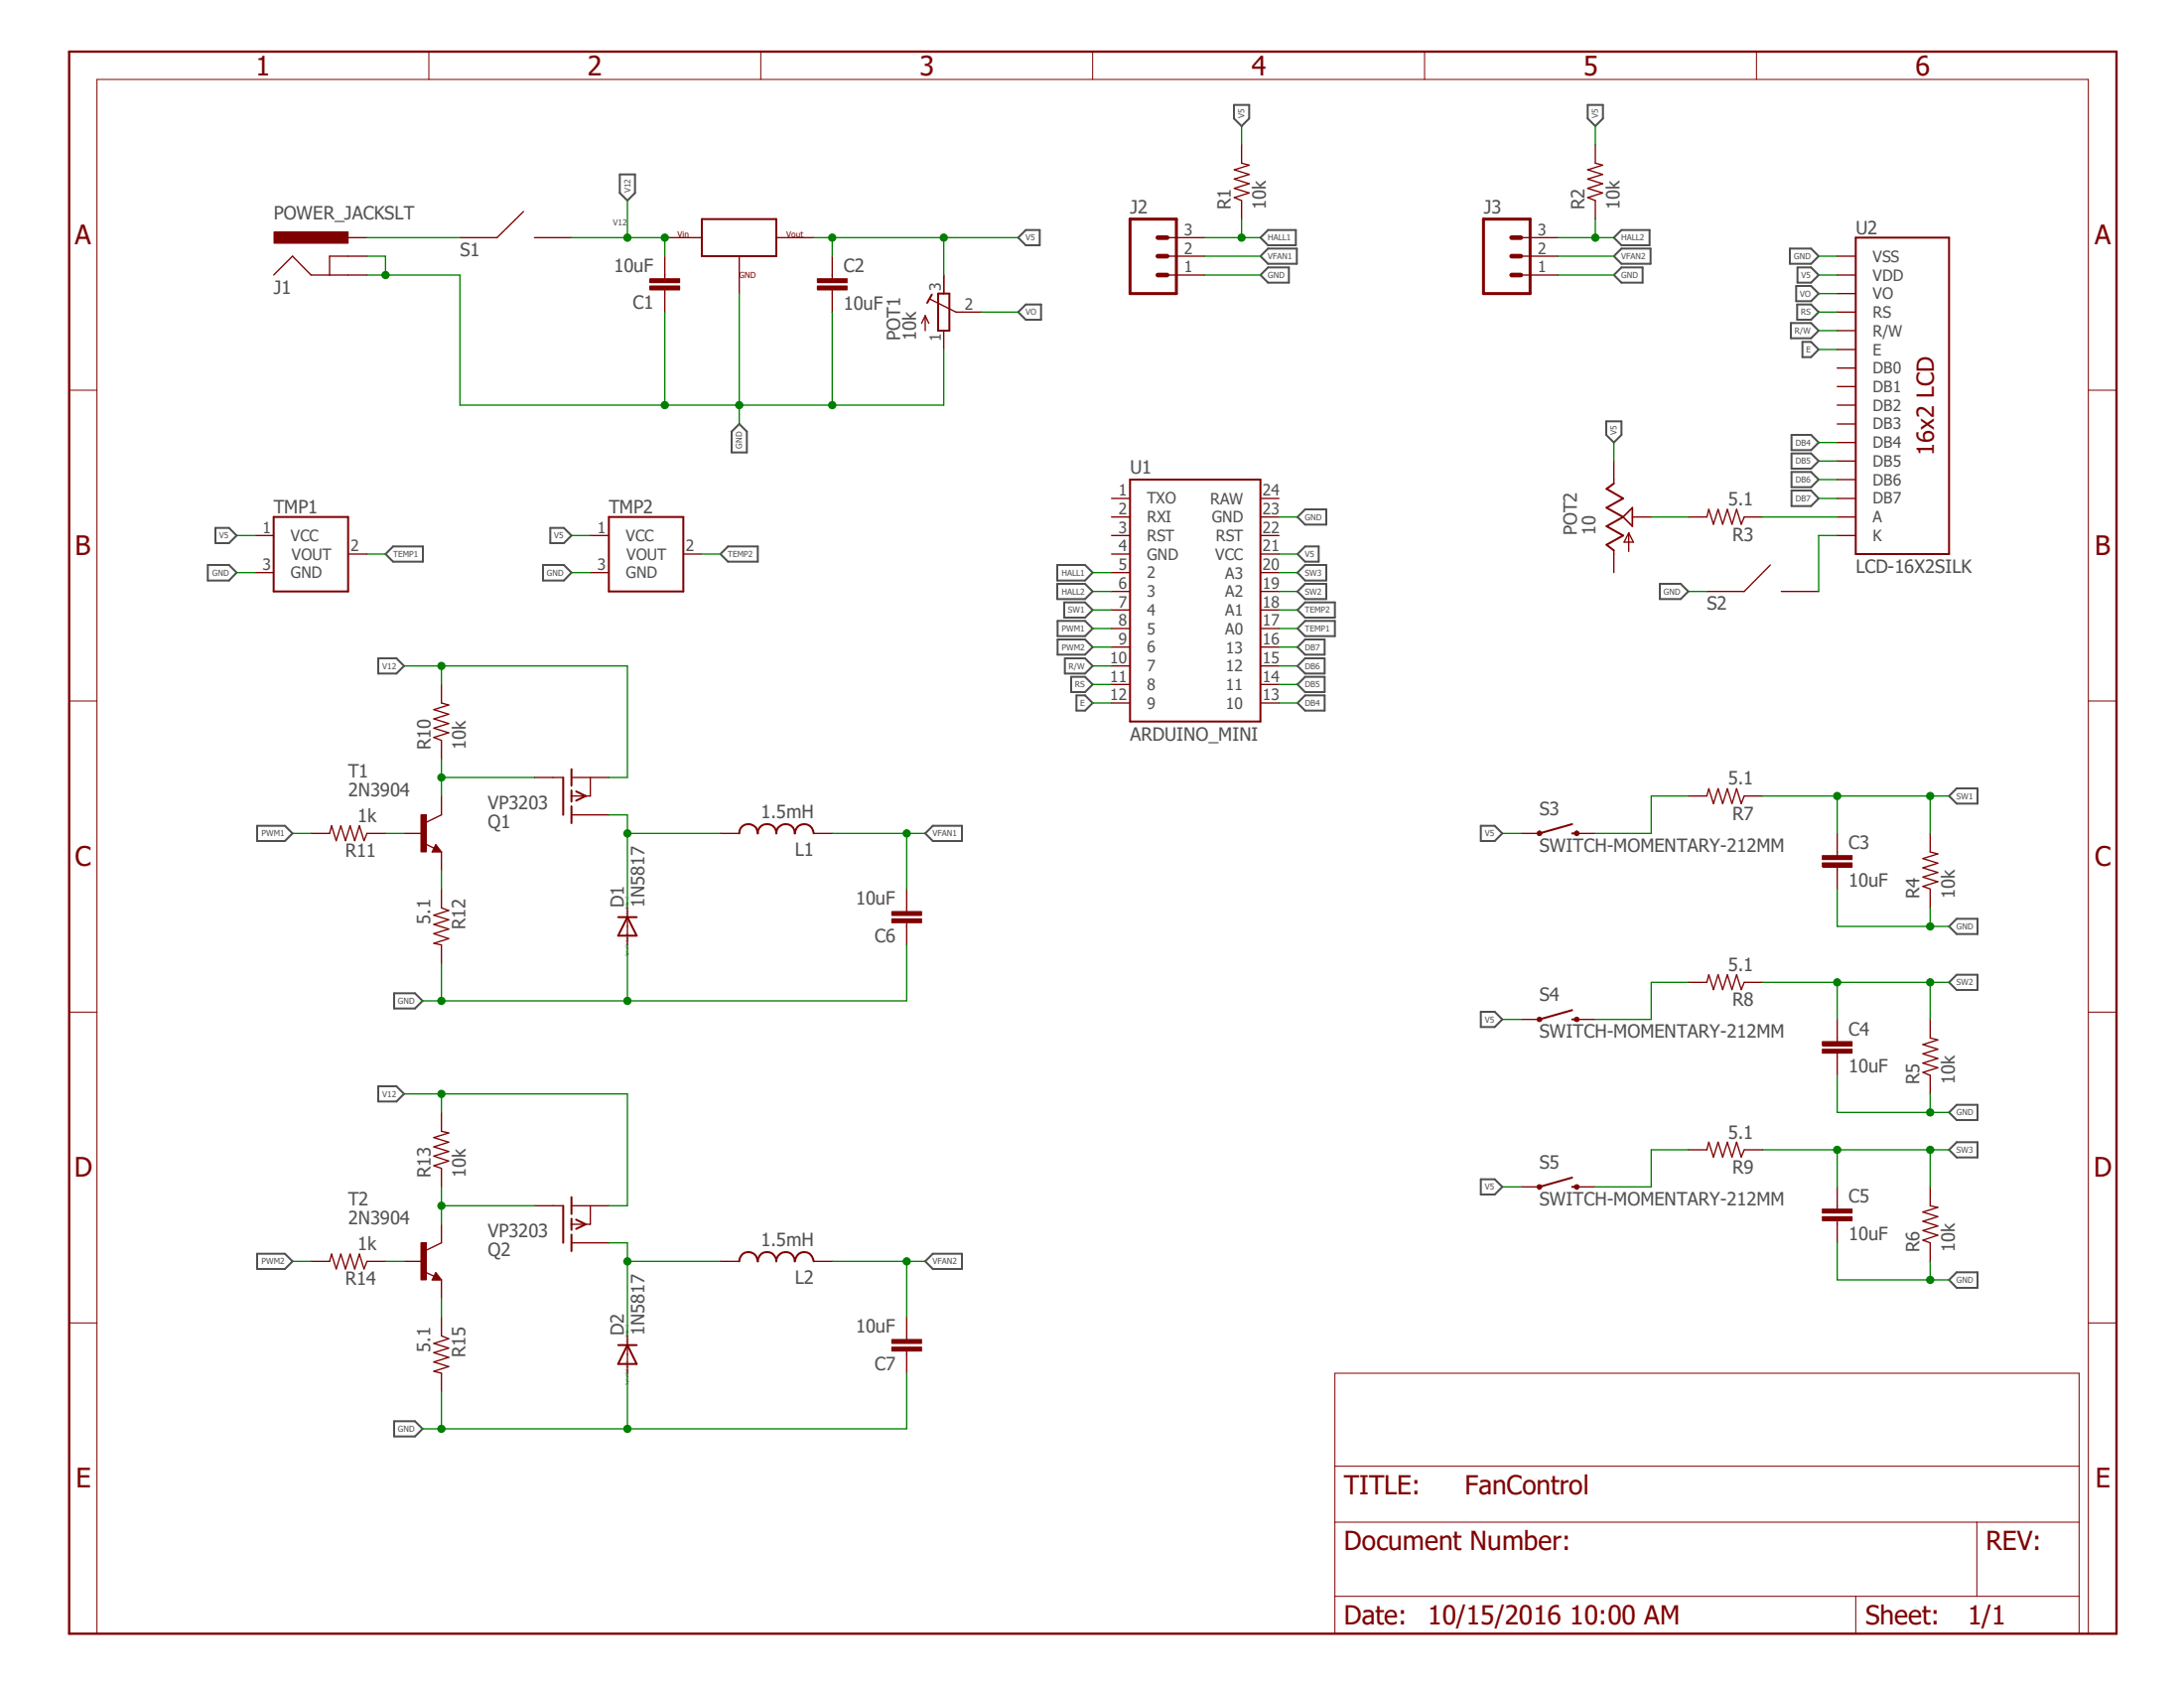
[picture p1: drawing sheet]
<svg xmlns="http://www.w3.org/2000/svg" width="279mm" height="216mm" viewBox="0 0 279 216" stroke-linecap="round" stroke-linejoin="round" font-family="sans-serif">
<path d="M8.3 6.3l262.8 203.2M271.1 6.3l-262.8 203.2" fill="none" stroke="#fff" stroke-width=".13"/>
<g fill="none" stroke="#505050" stroke-width=".25">
<path d="M157.9 13.4h1.9v1.8l-1 .9-.9-.9zM203.1 13.4h2v1.8l-1 .9-1-.9zM79.3 22.3h1.9v2.4l-.9 1-1-1zM131.2 29.4h1.8v2h-1.8l-.9-1zM131.2 38.9h2v2h-2l-.9-1zM161.2 32.8l1-1h3.7v1.9h-3.7zM162.2 34.2h2.7v2h-2.7l-1-1zM162.2 29.4h3.6v2h-3.6l-1-1zM207.4 34.2h2.7v2h-2.7l-.9-1zM207.4 31.8h3.8v1.9h-3.8l-.9-.9zM207.4 29.4h3.6v2h-3.6l-.9-1zM229 31.8h2.7l1 1-1 .9h-2.7z"/>
<path d="M229.8 36.6h1.9l1 .9-1 1h-1.9zM229.9 38.9h1.8l1 1-1 1h-1.8zM230 34.2h1.7l1 1-1 1h-1.7zM94.6 54.2l.9 1v2.7h-1.9v-2.7zM205.5 53.9h1.9v1.7l-.9 1-1-1zM229.1 41.3h2.6l1 1-1 1h-2.6zM229.2 58h2.5l1 1-1 .9h-2.5zM229.2 55.6h2.5l1 1-1 1h-2.5zM230.6 43.7h1.1l1 1-1 1h-1.1zM26.6 72.3h2.7l1 .9-1 1.1h-2.7zM27.6 67.5h1.7l1 1-1 1h-1.7zM49.3 70.9l1-1h3.8v1.9h-3.8z"/>
<path d="M69.5 72.3h2.6l1 .9-1 1.1h-2.6zM70.4 67.5h1.7l1 1-1 1h-1.7zM93.1 69.9h3.8v1.9h-3.8l-.9-.9zM135.3 74.7h3.5l1 .9-1 1h-3.5zM135.3 72.3h3.5l1 .9-1 1.1h-3.5zM135.3 79.4h3.5l1 1-1 1h-3.5zM136.1 77h2.7l1 1-1 1h-2.7zM166 66.1l1-.9h2.7v1.9h-2.7zM166 73.2l1-.9h2.7v2h-2.7zM166 70.9l1-1h1.7v1.9h-1.7zM166 78l1-1h3.8v2h-3.8zM167 74.7h2.7v1.9h-2.7l-1-1z"/>
<path d="M212.3 74.7h2.7l1 .9-1 1h-2.7zM229.2 62.7h2.5l1 1.1-1 .9h-2.5zM229.2 60.4h2.5l1 .9-1 1h-2.5zM48.4 84.2h2.3l1 1-1 .9h-2.3zM135.3 81.8h3.5l1 1-1 .9h-3.5zM136.2 84.2h2.6l1 1-1 .9h-2.6zM137 86.6h1.8l1 .9-1 1h-1.8zM137.7 88.9h1.1l1 1-1 1h-1.1zM166 82.8l1-1h2.5v1.9h-2.5zM166 87.5l1-.9h2.5v1.9h-2.5zM166 89.9l1-1h2.5v2h-2.5zM166 80.4l1-1h3.8v2h-3.8z"/>
<path d="M167 84.2h2.5v1.9h-2.5l-1-.9zM32.9 105.6h3.5l1 1-1 1h-3.5zM118.4 106.6l.9-1h3.8v2h-3.8zM189.4 105.6h1.8l1 1-1 1h-1.8zM249.3 101.8l1-1h2.7v2h-2.7zM249.3 118.5l1-1h2.7v2h-2.7zM48.4 138.9h2.3l1 1-1 1h-2.3zM50.4 127h2.7l1 1-1 1h-2.7zM189.4 129.4h1.8l1 1-1 1h-1.8zM249.3 125.6l1-.9h2.7v1.9h-2.7zM189.4 150.8h1.8l1 1-1 1h-1.8zM249.3 142.3l1-1h2.7v2h-2.7z"/>
<path d="M250.3 146.1h2.7v1.9h-2.7l-1-.9zM32.9 160.4h3.5l1 .9-1 1h-3.5zM118.4 161.3l.9-.9h3.8v1.9h-3.8zM249.3 163.7l1-1h2.7v2h-2.7zM50.4 181.8h2.7l1 1-1 .9h-2.7z"/>
</g>
<path d="M8.8 6.6h262v202.4h-262z" fill="none" stroke="#800000" stroke-width=".3"/>
<g fill="none" stroke="#800000" stroke-width=".13">
<path d="M54.9 6.6v3.6M97.3 6.6v3.6M139.8 6.6v3.6M182.2 6.6v3.6M224.7 6.6v3.6M8.8 49.9h3.6M267.2 49.9h3.6M8.8 89.7h3.6M267.2 89.7h3.6M8.8 129.5h3.6M267.2 129.5h3.6M8.8 169.2h3.6"/>
<path d="M170.8 175.6h95.2v33.4h-95.2zM267.2 169.2h3.6M170.8 194.7h95.2M170.8 187.5h95.2M252.9 194.7v9.5M12.4 209v-198.8h254.8v198.8M170.8 204.2h95.2M237.4 204.2v4.8"/>
</g>
<path d="M237.4 30.4h11.9v40.5h-11.9zM144.6 61.3h16.6v31h-16.6z" fill="none" stroke="#800000" stroke-width=".25"/>
<g fill="none" stroke="#800000" stroke-width=".17">
<path d="M35 35.2l2.4-2.4 2.4 2.4h4.7M44.5 32.8h-2.3v2.4M235 39.9h2.4M235 35.2h2.4M235 37.5h2.4M235 32.8h2.4M235 47.1h2.4M235 49.4h2.4M235 51.8h2.4M235 54.2h2.4M235 56.6h2.4M235 59h2.4"/>
<path d="M235 44.7h2.4M235 42.3h2.4M142.2 73.2h2.4M142.2 75.6h2.4M142.2 78h2.4M142.2 70.9h2.4M142.2 66.1h2.4M142.2 63.8h2.4M142.2 68.5h2.4M161.2 73.2h2.4M161.2 75.6h2.4M161.2 78h2.4"/>
<path d="M161.2 70.9h2.4M161.2 66.1h2.4M161.2 63.8h2.4M161.2 68.5h2.4M235 66.1h2.4M235 63.8h2.4M235 68.5h2.4M235 61.3h2.4M142.2 80.4h2.4M142.2 82.8h2.4M142.2 85.2h2.4M142.2 87.5h2.4"/>
<path d="M142.2 89.9h2.4M161.2 80.4h2.4M161.2 82.8h2.4M161.2 85.2h2.4M161.2 87.5h2.4M161.2 89.9h2.4"/>
</g>
<path d="M35.1 29.7h9.4v1.4h-9.4z" fill-rule="evenodd" fill="#800000"/>
<path d="M35.1 29.7h9.4v1.4h-9.4z" fill="none" stroke="#800000" stroke-width=".13"/>
<g fill="none" stroke="#800000" stroke-width=".17">
<path d="M158.8 18.5v2.4l1 .2-1.9 .6 1.9 .6-1.9 .6 1.9 .6-1.9 .6 1.9 .6-1.9 .6 .9 .4v2.3M204.1 18.5v2.4l.9 .2-1.9 .6 1.9 .6-1.9 .6 1.9 .6-1.9 .6 1.9 .6-1.9 .6 1 .4v2.3M44.5 32.8h2.4M44.5 35.2h2.4M44.5 30.4h2.4M85 35.2v.4M85 37.1v.4M149.3 32.8h4.8M149.3 35.2h4.8M149.3 30.4h4.8M194.6 32.8h4.7M194.6 35.2h4.7"/>
<path d="M194.6 30.4h4.7"/>
</g>
<path d="M144.6 28h5.9v9.5h-5.9zM189.8 28h5.9v9.5h-5.9z" fill="none" stroke="#800000" stroke-width=".38"/>
<path d="M148.1 30.4h1.2M148.1 32.8h1.2M148.1 35.2h1.2M193.4 30.4h1.2M193.4 32.8h1.2M193.4 35.2h1.2" fill="none" stroke="#800000" stroke-width=".59"/>
<path d="M83.1 35.6h3.9v.6h-3.9z" fill-rule="evenodd" fill="#800000"/>
<path d="M83.1 35.6h3.9v.6h-3.9z" fill="none" stroke="#800000" stroke-width=".13"/>
<path d="M83.1 36.6h3.9v.5h-3.9z" fill-rule="evenodd" fill="#800000"/>
<path d="M83.1 36.6h3.9v.5h-3.9z" fill="none" stroke="#800000" stroke-width=".13"/>
<path d="M85 32.8v2.4M85 37.5v2.4M106.5 35.2v.4M106.5 37.1v.4" fill="none" stroke="#800000" stroke-width=".17"/>
<path d="M104.6 36.6h3.8v.5h-3.8z" fill-rule="evenodd" fill="#800000"/>
<path d="M104.6 36.6h3.8v.5h-3.8z" fill="none" stroke="#800000" stroke-width=".13"/>
<path d="M104.6 35.6h3.8v.6h-3.8z" fill-rule="evenodd" fill="#800000"/>
<path d="M104.6 35.6h3.8v.6h-3.8z" fill="none" stroke="#800000" stroke-width=".13"/>
<path d="M106.5 32.8v2.4M106.5 37.5v2.4M206.5 59v2.8M206.5 70.4v2.8M208.4 68.2v2.3M208.4 68.2l.6 1.1h-1.2zM208.8 66.1h2.4M216 66.1h2.4l.2-.9 .6 1.9 .6-1.9 .6 1.9 .6-1.9 .6 1.9 .6-1.9 .6 1.9 .3-1h2.4" fill="none" stroke="#800000" stroke-width=".17"/>
<path d="M206.5 61.8l-1 .7 2.1 1.3-2.1 1.1 2.1 1.2-2.1 1.2 2.1 1.2-2.1 1.2 1 .7M201.1 106.6h.6M201.1 105.4l-4.2 1.2" fill="none" stroke="#800000" stroke-width=".25"/>
<path d="M207.6 66.1l1.2-1.2v2.4z" fill="none" stroke="#800000" stroke-width=".21"/>
<circle cx="196.9" cy="106.6" r=".31" fill="#800000"/>
<circle cx="196.9" cy="106.6" r=".31" fill="none" stroke="#800000" stroke-width=".13"/>
<circle cx="201.7" cy="106.6" r=".32" fill="#800000"/>
<circle cx="201.7" cy="106.6" r=".32" fill="none" stroke="#800000" stroke-width=".13"/>
<path d="M194.6 106.6h2.3M201.7 106.6h2.4" fill="none" stroke="#800000" stroke-width=".17"/>
<path d="M201.1 130.4h.6M201.1 129.2l-4.2 1.2" fill="none" stroke="#800000" stroke-width=".25"/>
<path d="M196.7 130.2l.2-.1 .2 .1 .2 .2-.2 .2-.2 .1-.2-.1-.1-.2z" fill-rule="evenodd" fill="#800000"/>
<path d="M196.7 130.2l.2-.1 .2 .1 .2 .2-.2 .2-.2 .1-.2-.1-.1-.2z" fill="none" stroke="#800000" stroke-width=".13"/>
<circle cx="201.7" cy="130.4" r=".31" fill="#800000"/>
<circle cx="201.7" cy="130.4" r=".31" fill="none" stroke="#800000" stroke-width=".13"/>
<path d="M194.6 130.4h2.3M201.7 130.4h2.4" fill="none" stroke="#800000" stroke-width=".17"/>
<path d="M201.1 151.8h.6M201.1 150.6l-4.2 1.2" fill="none" stroke="#800000" stroke-width=".25"/>
<path d="M196.7 151.6l.2-.1 .2 .1 .2 .2-.2 .2-.2 .1-.2-.1-.1-.2z" fill-rule="evenodd" fill="#800000"/>
<path d="M196.7 151.6l.2-.1 .2 .1 .2 .2-.2 .2-.2 .1-.2-.1-.1-.2z" fill="none" stroke="#800000" stroke-width=".13"/>
<circle cx="201.7" cy="151.8" r=".31" fill="#800000"/>
<circle cx="201.7" cy="151.8" r=".31" fill="none" stroke="#800000" stroke-width=".13"/>
<path d="M235 109v.4M235 110.9v.4M194.6 151.8h2.3M201.7 151.8h2.4" fill="none" stroke="#800000" stroke-width=".17"/>
<path d="M233.1 110.4h3.8v.5h-3.8z" fill-rule="evenodd" fill="#800000"/>
<path d="M233.1 110.4h3.8v.5h-3.8z" fill="none" stroke="#800000" stroke-width=".13"/>
<path d="M233.1 109.4h3.8v.5h-3.8z" fill-rule="evenodd" fill="#800000"/>
<path d="M233.1 109.4h3.8v.5h-3.8z" fill="none" stroke="#800000" stroke-width=".13"/>
<path d="M235 106.6v2.4M235 111.3v2.4M235 132.8v.5M235 134.7v.5" fill="none" stroke="#800000" stroke-width=".17"/>
<path d="M233.1 134.2h3.8v.5h-3.8z" fill-rule="evenodd" fill="#800000"/>
<path d="M233.1 134.2h3.8v.5h-3.8z" fill="none" stroke="#800000" stroke-width=".13"/>
<path d="M233.1 133.2h3.8v.5h-3.8z" fill-rule="evenodd" fill="#800000"/>
<path d="M233.1 133.2h3.8v.5h-3.8z" fill="none" stroke="#800000" stroke-width=".13"/>
<path d="M235 130.4v2.4M235 135.2v2.3M235 154.2v.5M235 156.1v.5" fill="none" stroke="#800000" stroke-width=".17"/>
<path d="M233.1 155.6h3.8v.5h-3.8z" fill-rule="evenodd" fill="#800000"/>
<path d="M233.1 155.6h3.8v.5h-3.8z" fill="none" stroke="#800000" stroke-width=".13"/>
<path d="M233.1 154.6h3.8v.6h-3.8z" fill-rule="evenodd" fill="#800000"/>
<path d="M233.1 154.6h3.8v.6h-3.8z" fill="none" stroke="#800000" stroke-width=".13"/>
<g fill="none" stroke="#800000" stroke-width=".17">
<path d="M67 27.1l-3.4 3.3h-4.8M68.4 30.4h4.7M85 30.4h4.8M94.6 32.8v4.7M99.3 30.4h4.8M32.6 68.5h2.4M32.6 73.2h2.4M44.5 70.9h2.4M75.5 68.5h2.4M75.5 73.2h2.4M87.4 70.9h2.4M226.5 72.3l-3.4 3.3h-4.7"/>
<path d="M227.9 75.6h4.8M56.5 87.5v2.4l.9 .3-1.9 .6 1.9 .6-1.9 .5 1.9 .6-1.9 .6 1.9 .6-1.9 .6 1 .4v2.4M39.8 106.6h2.4l.2-1 .6 1.9 .6-1.9 .6 1.9 .6-1.9 .6 1.9 .6-1.9 .6 1.9 .3-.9h2.4M54.4 107.9l1.1 .6M55.8 108l.7 1h-1.2zM56.5 104.2l-1.9 1M216 101.8h2.4l.2-.9 .6 1.9 .6-1.9 .6 1.9 .6-1.9 .6 1.9 .6-1.9 .6 1.9 .3-1h2.4M246.9 106.6v2.4l1 .2-1.9 .6 1.9 .6-1.9 .6 1.9 .6-1.9 .6 1.9 .6-1.9 .6 .9 .3v2.4M216 125.6h2.4l.2-.9 .6 1.9 .6-1.9 .6 1.9 .6-1.9 .6 1.9 .6-1.9 .6 1.9 .3-1h2.4M246.9 130.4v2.4l1 .2-1.9 .6 1.9 .6-1.9 .6 1.9 .6-1.9 .6 1.9 .6-1.9 .6 .9 .3v2.4M216 147.1h2.4l.2-1 .6 1.9 .6-1.9 .6 1.9 .6-1.9 .6 1.9 .6-1.9 .6 1.9 .3-.9h2.4M235 151.8v2.4"/>
<path d="M235 156.6v2.4M246.9 151.8v2.4l1 .2-1.9 .6 1.9 .6-1.9 .6 1.9 .6-1.9 .6 1.9 .6-1.9 .6 .9 .4v2.3"/>
</g>
<path d="M89.8 28h9.5v4.8h-9.5zM35 66.1h9.5v9.5h-9.5zM77.9 66.1h9.5v9.5h-9.5zM55.8 108.5l.1 .2h-.4l.3-.5 .4 .6h-.7" fill="none" stroke="#800000" stroke-width=".25"/>
<path d="M53.8 104.2h.7v4.8h-.7z" fill-rule="evenodd" fill="#800000"/>
<path d="M53.8 104.2h.7v4.8h-.7z" fill="none" stroke="#800000" stroke-width=".13"/>
<g fill="none" stroke="#800000" stroke-width=".17">
<path d="M119 38.3l3.3 1.6h3.2M120.7 35.2v2.3M118.4 40.4v1.9M118.4 40.4l-.5 1M118.4 40.4l.4 1M120.7 42.3v2.4M68.4 99.4h3.6M73.1 99.4h4.8M75.5 99.4v2.4h-2.4M51.7 106.6h2.4M56.5 101.8v2.4M56.5 109v2.3"/>
<path d="M56.5 113.7v2.4l.9 .4-1.9 .6 1.9 .5-1.9 .6 1.9 .6-1.9 .6 1.9 .7-1.9 .5 1 .3v2.3M73.1 104.2h4.8M80.3 116.1v4.8M92.2 106.6h2.4M104.1 106.6h2.4M116 116.1v.5M116 118v.5"/>
</g>
<path d="M119.2 37.7l-.6 1M120 37.5h1.5v4.8h-1.5zM72.1 99.4v4.8M73.1 98.4v2.1M73.1 101.1v1.4M73.1 103.1v2.2M73.7 101.2l1.2 .6-1.2 .6M79.1 117.3h2.3M80.3 117.3l1.1 2.4h-2.3zM94.6 106.6a1.19 1.19 0 0 1 1.2-1.2 1.19 1.19 0 0 1 1.1 1.2 1.19 1.19 0 0 1 1.2-1.2 1.19 1.19 0 0 1 1.2 1.2 1.19 1.19 0 0 1 1.2-1.2 1.19 1.19 0 0 1 1.2 1.2 1.21 1.21 0 0 1 1.2-1.2 1.21 1.21 0 0 1 1.2 1.2" fill="none" stroke="#800000" stroke-width=".25"/>
<path d="M114.1 116.6h3.8v.5h-3.8z" fill-rule="evenodd" fill="#800000"/>
<path d="M114.1 116.6h3.8v.5h-3.8z" fill="none" stroke="#800000" stroke-width=".13"/>
<path d="M114.1 117.5h3.8v.5h-3.8z" fill-rule="evenodd" fill="#800000"/>
<path d="M114.1 117.5h3.8v.5h-3.8z" fill="none" stroke="#800000" stroke-width=".13"/>
<path d="M116 113.7v2.4M116 118.5v2.4M56.5 142.3v2.4l.9 .2-1.9 .6 1.9 .6-1.9 .6 1.9 .6-1.9 .6 1.9 .6-1.9 .6 1 .3v2.4M56.5 159l-1.9 .9M39.8 161.3h2.4l.2-.9 .6 1.9 .6-1.9 .6 1.9 .6-1.9 .6 1.9 .6-1.9 .6 1.9 .3-1h2.4M54.4 162.7l1.1 .5M55.8 162.8l.7 .9h-1.2z" fill="none" stroke="#800000" stroke-width=".17"/>
<path d="M55.8 163.2l.1 .3h-.4l.3-.5 .4 .6h-.7" fill="none" stroke="#800000" stroke-width=".25"/>
<path d="M53.8 159h.7v4.7h-.7z" fill-rule="evenodd" fill="#800000"/>
<path d="M53.8 159h.7v4.7h-.7z" fill="none" stroke="#800000" stroke-width=".13"/>
<g fill="none" stroke="#800000" stroke-width=".17">
<path d="M56.5 156.6v2.4M68.4 154.2h3.6M73.1 154.2h4.8M73.1 159h4.8M75.5 154.2v2.4h-2.4M51.7 161.3h2.4M56.5 163.7v2.4M56.5 168.5v2.4l.9 .3-1.9 .6 1.9 .6-1.9 .6 1.9 .6-1.9 .6 1.9 .6-1.9 .6 1 .2v2.4M80.3 170.9v4.7M92.2 161.3h2.4M104.1 161.3h2.4M116 170.9v.4"/>
<path d="M116 172.8v.4"/>
</g>
<path d="M72.1 154.2v4.8M73.1 153.1v2.2M73.1 155.9v1.4M73.1 157.9v2.1M73.7 156l1.2 .6-1.2 .6M79.1 172h2.3M80.3 172l1.1 2.5h-2.3zM94.6 161.3a1.19 1.19 0 0 1 1.2-1.2 1.19 1.19 0 0 1 1.1 1.2 1.19 1.19 0 0 1 1.2-1.2 1.19 1.19 0 0 1 1.2 1.2 1.19 1.19 0 0 1 1.2-1.2 1.19 1.19 0 0 1 1.2 1.2 1.21 1.21 0 0 1 1.2-1.2 1.21 1.21 0 0 1 1.2 1.2" fill="none" stroke="#800000" stroke-width=".25"/>
<path d="M114.1 171.3h3.8v.5h-3.8z" fill-rule="evenodd" fill="#800000"/>
<path d="M114.1 171.3h3.8v.5h-3.8z" fill="none" stroke="#800000" stroke-width=".13"/>
<path d="M114.1 172.3h3.8v.5h-3.8z" fill-rule="evenodd" fill="#800000"/>
<path d="M114.1 172.3h3.8v.5h-3.8z" fill="none" stroke="#800000" stroke-width=".13"/>
<path d="M116 168.5v2.4M116 173.2v2.4" fill="none" stroke="#800000" stroke-width=".17"/>
<circle cx="85" cy="30.4" r=".46" fill="#008000"/>
<circle cx="85" cy="30.4" r=".46" fill="none" stroke="#008000" stroke-width=".13"/>
<path d="M73.1 30.4h11.9v2.4M80.3 25.7v4.7" fill="none" stroke="#008000" stroke-width=".17"/>
<circle cx="80.3" cy="30.4" r=".46" fill="#008000"/>
<circle cx="80.3" cy="30.4" r=".46" fill="none" stroke="#008000" stroke-width=".13"/>
<path d="M51.7 85.2h28.6M56.5 85.2v2.3" fill="none" stroke="#008000" stroke-width=".17"/>
<circle cx="56.5" cy="85.2" r=".46" fill="#008000"/>
<circle cx="56.5" cy="85.2" r=".46" fill="none" stroke="#008000" stroke-width=".13"/>
<path d="M80.3 85.2v14.2h-2.4M51.7 139.9h28.6M56.5 139.9v2.4" fill="none" stroke="#008000" stroke-width=".17"/>
<circle cx="56.5" cy="139.9" r=".46" fill="#008000"/>
<circle cx="56.5" cy="139.9" r=".46" fill="none" stroke="#008000" stroke-width=".13"/>
<path d="M85 39.9v11.9h9.6M94.6 37.5v16.7M154.1 35.2h7.1M199.3 35.2h7.2M163.6 66.1h2.4M80.3 139.9v14.3h-2.4" fill="none" stroke="#008000" stroke-width=".17"/>
<circle cx="94.6" cy="51.8" r=".46" fill="#008000"/>
<circle cx="94.6" cy="51.8" r=".46" fill="none" stroke="#008000" stroke-width=".13"/>
<path d="M106.5 39.9v11.9M120.7 44.7v7.1h-26.1" fill="none" stroke="#008000" stroke-width=".17"/>
<circle cx="106.5" cy="51.8" r=".46" fill="#008000"/>
<circle cx="106.5" cy="51.8" r=".46" fill="none" stroke="#008000" stroke-width=".13"/>
<path d="M46.9 35.2h11.9v16.6h26.2" fill="none" stroke="#008000" stroke-width=".17"/>
<circle cx="85" cy="51.8" r=".46" fill="#008000"/>
<circle cx="85" cy="51.8" r=".46" fill="none" stroke="#008000" stroke-width=".13"/>
<path d="M46.9 32.8h2.4v2.4" fill="none" stroke="#008000" stroke-width=".17"/>
<circle cx="49.3" cy="35.2" r=".46" fill="#008000"/>
<circle cx="49.3" cy="35.2" r=".46" fill="none" stroke="#008000" stroke-width=".13"/>
<path d="M232.7 32.8h2.3M216 75.6h2.4M235 159v4.7h14.3M246.9 161.3v2.4" fill="none" stroke="#008000" stroke-width=".17"/>
<circle cx="246.9" cy="163.7" r=".46" fill="#008000"/>
<circle cx="246.9" cy="163.7" r=".46" fill="none" stroke="#008000" stroke-width=".13"/>
<path d="M235 137.5v4.8h14.3M246.9 139.9v2.4" fill="none" stroke="#008000" stroke-width=".17"/>
<circle cx="246.9" cy="142.3" r=".46" fill="#008000"/>
<circle cx="246.9" cy="142.3" r=".46" fill="none" stroke="#008000" stroke-width=".13"/>
<path d="M235 113.7v4.8h14.3M246.9 116.1v2.4" fill="none" stroke="#008000" stroke-width=".17"/>
<circle cx="246.9" cy="118.5" r=".46" fill="#008000"/>
<circle cx="246.9" cy="118.5" r=".46" fill="none" stroke="#008000" stroke-width=".13"/>
<path d="M30.3 73.2h2.3M73.1 73.2h2.4M56.5 123.2v4.8M80.3 120.9v7.1h-26.2" fill="none" stroke="#008000" stroke-width=".17"/>
<circle cx="56.5" cy="128" r=".46" fill="#008000"/>
<circle cx="56.5" cy="128" r=".46" fill="none" stroke="#008000" stroke-width=".13"/>
<path d="M116 120.9v7.1h-35.7" fill="none" stroke="#008000" stroke-width=".17"/>
<circle cx="80.3" cy="128" r=".46" fill="#008000"/>
<circle cx="80.3" cy="128" r=".46" fill="none" stroke="#008000" stroke-width=".13"/>
<path d="M56.5 178v4.8M80.3 175.6v7.2h-26.2" fill="none" stroke="#008000" stroke-width=".17"/>
<circle cx="56.5" cy="182.8" r=".46" fill="#008000"/>
<circle cx="56.5" cy="182.8" r=".46" fill="none" stroke="#008000" stroke-width=".13"/>
<path d="M116 175.6v7.2h-35.7" fill="none" stroke="#008000" stroke-width=".17"/>
<circle cx="80.3" cy="182.8" r=".46" fill="#008000"/>
<circle cx="80.3" cy="182.8" r=".46" fill="none" stroke="#008000" stroke-width=".13"/>
<path d="M158.8 28v2.4h-4.7" fill="none" stroke="#008000" stroke-width=".17"/>
<circle cx="158.8" cy="30.4" r=".46" fill="#008000"/>
<circle cx="158.8" cy="30.4" r=".46" fill="none" stroke="#008000" stroke-width=".13"/>
<path d="M158.8 30.4h2.4M204.1 28v2.4h-4.8M139.8 73.2h2.4" fill="none" stroke="#008000" stroke-width=".17"/>
<circle cx="204.1" cy="30.4" r=".46" fill="#008000"/>
<circle cx="204.1" cy="30.4" r=".46" fill="none" stroke="#008000" stroke-width=".13"/>
<path d="M158.8 16.1v2.4M204.1 16.1v2.4M104.1 30.4h2.4M120.7 30.4h9.6M204.1 30.4h2.4M139.8 75.6h2.4M163.6 70.9h2.4" fill="none" stroke="#008000" stroke-width=".17"/>
<circle cx="120.7" cy="30.4" r=".46" fill="#008000"/>
<circle cx="120.7" cy="30.4" r=".46" fill="none" stroke="#008000" stroke-width=".13"/>
<path d="M120.7 30.4h-14.2v2.4" fill="none" stroke="#008000" stroke-width=".17"/>
<circle cx="106.5" cy="30.4" r=".46" fill="#008000"/>
<circle cx="106.5" cy="30.4" r=".46" fill="none" stroke="#008000" stroke-width=".13"/>
<path d="M120.7 30.4v4.8M199.3 32.8h7.2M232.7 35.2h2.3M206.5 56.6v2.4M30.3 68.5h2.3M73.1 68.5h2.4M192.2 106.6h2.4M192.2 130.4h2.4M192.2 151.8h2.4M106.5 161.3h11.9M116 161.3v7.2" fill="none" stroke="#008000" stroke-width=".17"/>
<circle cx="116" cy="161.3" r=".46" fill="#008000"/>
<circle cx="116" cy="161.3" r=".46" fill="none" stroke="#008000" stroke-width=".13"/>
<g fill="none" stroke="#008000" stroke-width=".17">
<path d="M232.7 39.9h2.3M232.7 59h2.3M232.7 56.6h2.3M232.7 44.7h2.3M232.7 42.3h2.3M46.9 70.9h2.4M89.8 70.9h2.4M139.8 78h2.4M163.6 78h2.4M232.7 63.8h2.3M232.7 61.3h2.3M139.8 82.8h2.4"/>
<path d="M139.8 85.2h2.4M139.8 87.5h2.4M139.8 89.9h2.4M139.8 80.4h2.4M163.6 82.8h2.4M163.6 85.2h2.4M163.6 87.5h2.4M163.6 89.9h2.4M163.6 80.4h2.4M37.4 106.6h2.4M225.5 101.8h21.4v4.8M235 101.8v4.8"/>
<path d="M37.4 161.3h2.4"/>
</g>
<circle cx="235" cy="101.8" r=".46" fill="#008000"/>
<circle cx="235" cy="101.8" r=".46" fill="none" stroke="#008000" stroke-width=".13"/>
<path d="M246.9 101.8h2.4" fill="none" stroke="#008000" stroke-width=".17"/>
<circle cx="246.9" cy="101.8" r=".46" fill="#008000"/>
<circle cx="246.9" cy="101.8" r=".46" fill="none" stroke="#008000" stroke-width=".13"/>
<path d="M163.6 75.6h2.4M225.5 125.6h21.4v4.8M235 125.6v4.8" fill="none" stroke="#008000" stroke-width=".17"/>
<circle cx="235" cy="125.6" r=".46" fill="#008000"/>
<circle cx="235" cy="125.6" r=".46" fill="none" stroke="#008000" stroke-width=".13"/>
<path d="M246.9 125.6h2.4" fill="none" stroke="#008000" stroke-width=".17"/>
<circle cx="246.9" cy="125.6" r=".46" fill="#008000"/>
<circle cx="246.9" cy="125.6" r=".46" fill="none" stroke="#008000" stroke-width=".13"/>
<path d="M163.6 73.2h2.4M225.5 147.1h21.4v4.7M235 147.1v4.7" fill="none" stroke="#008000" stroke-width=".17"/>
<circle cx="235" cy="147.1" r=".46" fill="#008000"/>
<circle cx="235" cy="147.1" r=".46" fill="none" stroke="#008000" stroke-width=".13"/>
<path d="M246.9 147.1h2.4" fill="none" stroke="#008000" stroke-width=".17"/>
<circle cx="246.9" cy="147.1" r=".46" fill="#008000"/>
<circle cx="246.9" cy="147.1" r=".46" fill="none" stroke="#008000" stroke-width=".13"/>
<path d="M46.9 30.4h11.9M125.5 39.9h4.8M154.1 32.8h7.1M232.7 37.5h2.3M211.2 66.1h4.8M225.5 66.1h9.5M235 68.5h-2.3v7.1M106.5 106.6h11.9M116 106.6v7.1M216 101.8h-4.8v4.8h-7.1M216 125.6h-4.8v4.8h-7.1M216 147.1h-4.8v4.7h-7.1" fill="none" stroke="#008000" stroke-width=".17"/>
<circle cx="116" cy="106.6" r=".46" fill="#008000"/>
<circle cx="116" cy="106.6" r=".46" fill="none" stroke="#008000" stroke-width=".13"/>
<path d="M56.5 97.1v4.7M56.5 99.4h11.9" fill="none" stroke="#008000" stroke-width=".17"/>
<circle cx="56.5" cy="99.4" r=".46" fill="#008000"/>
<circle cx="56.5" cy="99.4" r=".46" fill="none" stroke="#008000" stroke-width=".13"/>
<path d="M49.3 106.6h2.4M56.5 111.3v2.4M80.3 106.6h11.9M80.3 104.2v11.9" fill="none" stroke="#008000" stroke-width=".17"/>
<circle cx="80.3" cy="106.6" r=".46" fill="#008000"/>
<circle cx="80.3" cy="106.6" r=".46" fill="none" stroke="#008000" stroke-width=".13"/>
<path d="M77.9 104.2h2.4M56.5 151.8v4.8M56.5 154.2h11.9" fill="none" stroke="#008000" stroke-width=".17"/>
<circle cx="56.5" cy="154.2" r=".46" fill="#008000"/>
<circle cx="56.5" cy="154.2" r=".46" fill="none" stroke="#008000" stroke-width=".13"/>
<path d="M80.3 159v11.9M49.3 161.3h2.4M56.5 166.1v2.4M80.3 161.3h11.9" fill="none" stroke="#008000" stroke-width=".17"/>
<circle cx="80.3" cy="161.3" r=".46" fill="#008000"/>
<circle cx="80.3" cy="161.3" r=".46" fill="none" stroke="#008000" stroke-width=".13"/>
<path d="M77.9 159h2.4" fill="none" stroke="#008000" stroke-width=".17"/>
<g font-size="3.4" fill="#800000">
<text x="32.7" y="9.6">1</text>
<text x="75.2" y="9.6">2</text>
<text x="117.6" y="9.6">3</text>
<text x="160.1" y="9.6">4</text>
<text x="202.6" y="9.6">5</text>
<text x="245" y="9.6">6</text>
<text x="9.6" y="31.3">A</text>
<text x="268" y="31.3">A</text>
<text x="9.6" y="71">B</text>
<text x="268" y="71">B</text>
<text x="9.6" y="110.8">C</text>
<text x="268" y="110.8">C</text>
<text x="9.5" y="150.5">D</text>
<text x="267.8" y="150.5">D</text>
<text x="9.7" y="190.3">E</text>
<text x="268.1" y="190.3">E</text>
</g>
<g font-size="3.3" fill="#800000">
<text x="172" y="191.1">TITLE:</text>
<text x="187.4" y="191.1">FanControl</text>
<text x="172" y="198.2">Document Number:</text>
<text x="254.1" y="198.2">REV:</text>
<text x="172" y="207.8">Date:</text>
<text x="182.7" y="207.8">10/15/2016 10:00 AM</text>
<text x="238.6" y="207.8">Sheet:</text>
<text x="251.7" y="207.8">1/1</text>
</g>
<text font-size="3" fill="#800000" x="247.4" y="58.3" transform="rotate(-90 247.4 58.3)">16x2 LCD</text>
<g font-size="2.3" fill="#505050">
<text x="35" y="28">POWER_JACKSLT</text>
<text x="144.6" y="27.3">J2</text>
<text x="157.4" y="26.8" transform="rotate(-90 157.4 26.8)">R1</text>
<text x="161.9" y="26.8" transform="rotate(-90 161.9 26.8)">10k</text>
<text x="189.8" y="27.3">J3</text>
<text x="202.7" y="26.8" transform="rotate(-90 202.7 26.8)">R2</text>
<text x="207.2" y="26.8" transform="rotate(-90 207.2 26.8)">10k</text>
<text x="237.4" y="29.9">U2</text>
<text x="58.8" y="32.8">S1</text>
<text x="78.5" y="34.8">10uF</text>
<text x="107.9" y="34.8">C2</text>
<text x="35" y="37.6">J1</text>
<text x="80.9" y="39.5">C1</text>
<text x="107.9" y="39.6">10uF</text>
<text x="115.1" y="43.5" transform="rotate(-90 115.1 43.5)">POT1</text>
<text x="117.2" y="43.5" transform="rotate(-90 117.2 43.5)">10k</text>
<text x="35" y="65.7">TMP1</text>
<text x="77.9" y="65.7">TMP2</text>
<text x="144.6" y="60.6">U1</text>
<text x="221.1" y="64.7">5.1</text>
<text x="201.7" y="68.5" transform="rotate(-90 201.7 68.5)">POT2</text>
<text x="204.1" y="68.5" transform="rotate(-90 204.1 68.5)">10</text>
<text x="221.6" y="69.2">R3</text>
<text x="237.4" y="73.2">LCD-16X2SILK</text>
<text x="218.4" y="78">S2</text>
<text x="55.1" y="95.9" transform="rotate(-90 55.1 95.9)">R10</text>
<text x="59.6" y="95.9" transform="rotate(-90 59.6 95.9)">10k</text>
<text x="144.6" y="94.7">ARDUINO_MINI</text>
<text x="44.5" y="101.8">2N3904</text>
<text x="44.5" y="99.4">T1</text>
<text x="221.1" y="100.4">5.1</text>
<text x="45.7" y="105.2">1k</text>
<text x="62.4" y="103.5">VP3203</text>
<text x="62.4" y="105.9">Q1</text>
<text x="97.3" y="104.6">1.5mH</text>
<text x="196.9" y="104.2">S3</text>
<text x="221.6" y="104.9">R7</text>
<text x="44.2" y="109.6">R11</text>
<text x="101.7" y="109.4">L1</text>
<text x="196.9" y="109">SWITCH-MOMENTARY-212MM</text>
<text x="236.5" y="113.4">10uF</text>
<text x="236.5" y="108.6">C3</text>
<text x="55" y="118.2" transform="rotate(-90 55 118.2)">5.1</text>
<text x="59.5" y="118.9" transform="rotate(-90 59.5 118.9)">R12</text>
<text x="79.8" y="116.1" transform="rotate(-90 79.8 116.1)">D1</text>
<text x="82.4" y="116.1" transform="rotate(-90 82.4 116.1)">1N5817</text>
<text x="109.5" y="115.7">10uF</text>
<text x="245.5" y="114.9" transform="rotate(-90 245.5 114.9)">R4</text>
<text x="250.1" y="114.9" transform="rotate(-90 250.1 114.9)">10k</text>
<text x="111.9" y="120.5">C6</text>
<text x="221.1" y="124.2">5.1</text>
<text x="196.9" y="128">S4</text>
<text x="221.6" y="128.7">R8</text>
<text x="196.9" y="132.8">SWITCH-MOMENTARY-212MM</text>
<text x="236.5" y="137.2">10uF</text>
<text x="236.5" y="132.4">C4</text>
<text x="245.5" y="138.7" transform="rotate(-90 245.5 138.7)">R5</text>
<text x="250.1" y="138.7" transform="rotate(-90 250.1 138.7)">10k</text>
<text x="196.9" y="149.4">S5</text>
<text x="221.1" y="145.6">5.1</text>
<text x="44.5" y="154.2">T2</text>
<text x="55.1" y="150.6" transform="rotate(-90 55.1 150.6)">R13</text>
<text x="59.6" y="150.6" transform="rotate(-90 59.6 150.6)">10k</text>
<text x="196.9" y="154.2">SWITCH-MOMENTARY-212MM</text>
<text x="221.6" y="150.1">R9</text>
<text x="236.5" y="153.8">C5</text>
<text x="44.5" y="156.6">2N3904</text>
<text x="45.7" y="159.9">1k</text>
<text x="62.4" y="158.2">VP3203</text>
<text x="62.4" y="160.6">Q2</text>
<text x="97.3" y="159.4">1.5mH</text>
<text x="236.5" y="158.6">10uF</text>
<text x="245.5" y="160.1" transform="rotate(-90 245.5 160.1)">R6</text>
<text x="250.1" y="160.1" transform="rotate(-90 250.1 160.1)">10k</text>
<text x="44.2" y="164.4">R14</text>
<text x="101.7" y="164.2">L2</text>
<text x="55" y="172.9" transform="rotate(-90 55 172.9)">5.1</text>
<text x="59.5" y="173.7" transform="rotate(-90 59.5 173.7)">R15</text>
<text x="79.8" y="170.9" transform="rotate(-90 79.8 170.9)">D2</text>
<text x="82.4" y="170.9" transform="rotate(-90 82.4 170.9)">1N5817</text>
<text x="109.5" y="170.5">10uF</text>
<text x="111.9" y="175.3">C7</text>
</g>
<g font-size="2" fill="#505050">
<text x="151.5" y="34.8">1</text>
<text x="151.5" y="32.5">2</text>
<text x="151.5" y="30.1">3</text>
<text x="196.8" y="34.8">1</text>
<text x="196.8" y="32.5">2</text>
<text x="196.8" y="30.1">3</text>
<text x="239.6" y="35.9">VDD</text>
<text x="239.6" y="33.5">VSS</text>
<text x="120.4" y="37.2" transform="rotate(-90 120.4 37.2)">3</text>
<text x="123.4" y="39.6">2</text>
<text x="239.6" y="40.6">RS</text>
<text x="239.6" y="38.3">VO</text>
<text x="120.4" y="43.7" transform="rotate(-90 120.4 43.7)">1</text>
<text x="239.6" y="47.8">DB0</text>
<text x="239.6" y="45.4">E</text>
<text x="239.6" y="43">R/W</text>
<text x="239.6" y="50.2">DB1</text>
<text x="239.6" y="52.5">DB2</text>
<text x="239.6" y="54.9">DB3</text>
<text x="239.6" y="57.3">DB4</text>
<text x="239.6" y="59.7">DB5</text>
<text x="143.1" y="65.8">2</text>
<text x="143.1" y="63.4">1</text>
<text x="146.8" y="64.4">TXO</text>
<text x="154.9" y="64.5">RAW</text>
<text x="161.5" y="65.8">23</text>
<text x="161.5" y="63.4">24</text>
<text x="239.6" y="62.1">DB6</text>
<text x="239.6" y="64.4">DB7</text>
<text x="33.6" y="68.2">1</text>
<text x="37.2" y="69.2">VCC</text>
<text x="37.3" y="71.6">VOUT</text>
<text x="44.9" y="70.5">2</text>
<text x="76.5" y="68.2">1</text>
<text x="80.1" y="69.2">VCC</text>
<text x="80.2" y="71.6">VOUT</text>
<text x="87.8" y="70.5">2</text>
<text x="143.1" y="70.5">4</text>
<text x="143.1" y="68.2">3</text>
<text x="146.8" y="71.6">GND</text>
<text x="146.8" y="69.2">RST</text>
<text x="146.8" y="66.8">RXI</text>
<text x="155.1" y="66.8">GND</text>
<text x="155.5" y="71.6">VCC</text>
<text x="155.6" y="69.2">RST</text>
<text x="161.5" y="68.2">22</text>
<text x="161.5" y="70.5">21</text>
<text x="239.6" y="66.8">A</text>
<text x="239.6" y="69.2">K</text>
<text x="33.6" y="72.9">3</text>
<text x="37.2" y="74">GND</text>
<text x="76.5" y="72.9">3</text>
<text x="80.1" y="74">GND</text>
<text x="143.1" y="72.9">5</text>
<text x="143.1" y="75.3">6</text>
<text x="143.1" y="77.7">7</text>
<text x="146.8" y="74">2</text>
<text x="146.8" y="76.4">3</text>
<text x="156.8" y="76.4">A2</text>
<text x="156.8" y="74">A3</text>
<text x="161.5" y="77.7">18</text>
<text x="161.5" y="75.3">19</text>
<text x="161.5" y="72.9">20</text>
<text x="143.1" y="80.1">8</text>
<text x="143.1" y="82.5">9</text>
<text x="146.8" y="78.7">4</text>
<text x="146.8" y="81.1">5</text>
<text x="146.8" y="83.5">6</text>
<text x="156.8" y="81.1">A0</text>
<text x="156.8" y="78.7">A1</text>
<text x="156.8" y="83.5">13</text>
<text x="161.5" y="82.5">16</text>
<text x="161.5" y="80.1">17</text>
<text x="142" y="84.8">10</text>
<text x="142" y="87.2">11</text>
<text x="142" y="89.6">12</text>
<text x="146.8" y="85.9">7</text>
<text x="146.8" y="88.3">8</text>
<text x="156.8" y="88.3">11</text>
<text x="156.8" y="85.9">12</text>
<text x="161.5" y="89.6">13</text>
<text x="161.5" y="87.2">14</text>
<text x="161.5" y="84.8">15</text>
<text x="146.8" y="90.6">9</text>
<text x="156.8" y="90.6">10</text>
</g>
<g font-size="1.1" fill="#505050">
<text x="159.2" y="15.2" transform="rotate(-90 159.2 15.2)">V5</text>
<text x="204.5" y="15.2" transform="rotate(-90 204.5 15.2)">V5</text>
<text x="78.4" y="28.8">V12</text>
<text x="80.6" y="24.7" transform="rotate(-90 80.6 24.7)">V12</text>
<text x="131.2" y="30.8">V5</text>
<text x="162.2" y="35.6">GND</text>
<text x="162.2" y="30.8">HALL1</text>
<text x="162.2" y="33.1">VFAN1</text>
<text x="207.4" y="35.6">GND</text>
<text x="207.4" y="30.8">HALL2</text>
<text x="207.4" y="33.1">VFAN2</text>
<text x="229.5" y="33.1">GND</text>
<text x="230.5" y="35.6">V5</text>
<text x="131.2" y="40.3">VO</text>
<text x="230.3" y="37.9">VO</text>
<text x="230.4" y="40.3">RS</text>
<text x="229.6" y="42.7">R/W</text>
<text x="231.1" y="45.1">E</text>
<text x="95" y="57.4" transform="rotate(-90 95 57.4)">GND</text>
<text x="206.8" y="55.6" transform="rotate(-90 206.8 55.6)">V5</text>
<text x="229.7" y="59.4">DB5</text>
<text x="229.7" y="57">DB4</text>
<text x="229.7" y="64.1">DB7</text>
<text x="229.7" y="61.7">DB6</text>
<text x="28.1" y="68.9">V5</text>
<text x="50.3" y="71.2">TEMP1</text>
<text x="70.9" y="68.9">V5</text>
<text x="93.1" y="71.2">TEMP2</text>
<text x="167" y="66.5">GND</text>
<text x="167" y="71.2">V5</text>
<text x="27.1" y="73.6">GND</text>
<text x="70" y="73.6">GND</text>
<text x="135.8" y="73.6">HALL1</text>
<text x="135.8" y="76">HALL2</text>
<text x="167" y="76">SW2</text>
<text x="167" y="73.6">SW3</text>
<text x="212.9" y="76">GND</text>
<text x="135.8" y="83.1">PWM2</text>
<text x="135.8" y="80.8">PWM1</text>
<text x="136.7" y="78.4">SW1</text>
<text x="167" y="83.1">DB7</text>
<text x="167" y="80.8">TEMP1</text>
<text x="167" y="78.4">TEMP2</text>
<text x="48.9" y="85.6">V12</text>
<text x="136.7" y="85.6">R/W</text>
<text x="137.5" y="87.9">RS</text>
<text x="167" y="85.6">DB6</text>
<text x="167" y="87.9">DB5</text>
<text x="138.2" y="90.3">E</text>
<text x="167" y="90.3">DB4</text>
<text x="33.5" y="107">PWM1</text>
<text x="119.3" y="107">VFAN1</text>
<text x="190" y="107">V5</text>
<text x="250.3" y="102.2">SW1</text>
<text x="250.3" y="118.9">GND</text>
<text x="50.9" y="128.4">GND</text>
<text x="190" y="130.8">V5</text>
<text x="250.3" y="126">SW2</text>
<text x="48.9" y="140.3">V12</text>
<text x="250.3" y="142.7">GND</text>
<text x="250.3" y="147.4">SW3</text>
<text x="190" y="152.2">V5</text>
<text x="33.5" y="161.7">PWM2</text>
<text x="119.3" y="161.7">VFAN2</text>
<text x="250.3" y="164.1">GND</text>
<text x="50.9" y="183.1">GND</text>
</g>
<g font-size="1.1" fill="#800000">
<text x="86.7" y="30.4">Vin</text>
<text x="94.6" y="35.6">GND</text>
<text x="100.6" y="30.4">Vout</text>
</g>
<g font-size=".5" fill="#505050">
<text x="80.4" y="117.6" transform="rotate(-90 80.4 117.6)">SpiceOrder 2</text>
<text x="80.4" y="122.3" transform="rotate(-90 80.4 122.3)">SpiceOrder 1</text>
<text x="80.4" y="172.3" transform="rotate(-90 80.4 172.3)">SpiceOrder 2</text>
<text x="80.4" y="177.1" transform="rotate(-90 80.4 177.1)">SpiceOrder 1</text>
</g>
</svg>
